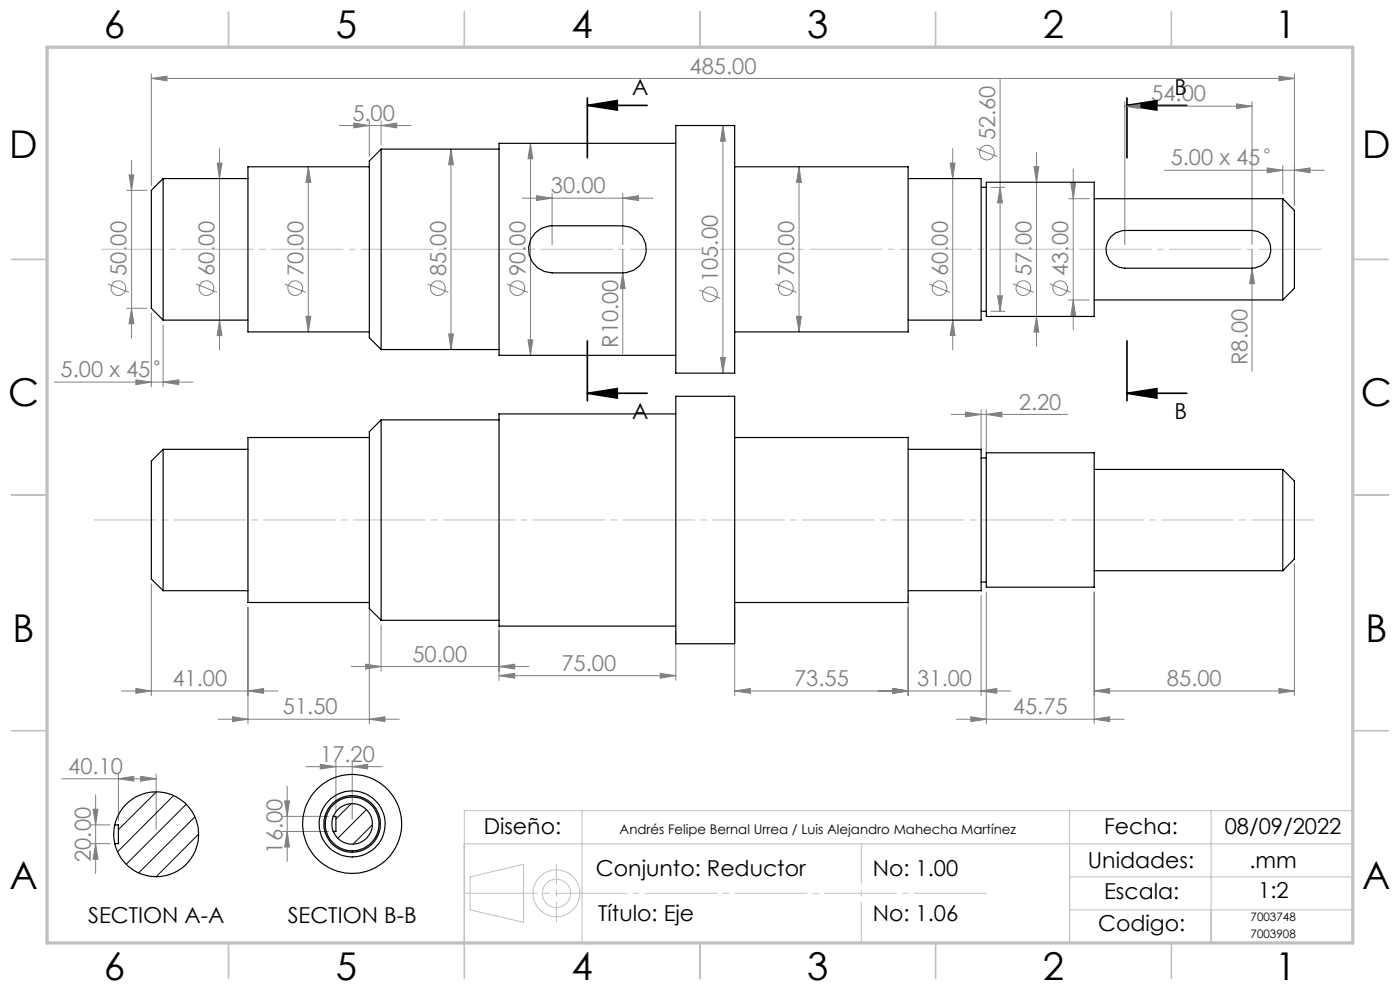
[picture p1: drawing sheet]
<svg xmlns="http://www.w3.org/2000/svg" width="297mm" height="210mm" viewBox="0 0 297 210" stroke-linecap="round" stroke-linejoin="round" font-family="sans-serif">
<g fill="none" stroke="#808080" stroke-width=".21">
<path d="M32.1 16.6l3.3-.5v1zM32.1 15.7v23.7M32.1 16.6h242.5M212.2 16.9v49.1M271.3 16.1l3.3 .5-3.3 .5zM274.6 15.7v27.9M27.4 37.1h1l-.5 3.3zM27.9 34v37.7M46.1 34.6h1l-.5 3.3zM46.6 31.5v42.8M65.4 35.4l.5 3.3h-1zM65.4 35.4v35"/>
<path d="M72 26.6h15.2M75.1 26.1l3.3 .5-3.3 .5zM78.4 25.6v7.6M80.9 26.6l3.3-.5v1zM80.9 25.6v5M95.7 31.6v42.5M95.7 31.6l.5 3.4h-1zM112.5 30.4l.5 3.3h-1zM112.5 30.4v45M153.4 26.6l.5 3.3h-1zM153.4 26.6v52.6M169.5 35.4l.5 3.3h-1z"/>
<path d="M169.5 35.4v35M201.6 34.6h1l-.5 3.3zM202.1 31.5v42.8M207.2 31.5l4.4 1.8M210.3 39.7h2.8M212.2 39.7l.5 3.3h-1.1zM219.4 35.3h1l-.5 3.4zM219.9 32.3v41.2M227.2 38.8h1l-.5 3.3zM227.7 35.8v34.2M238.6 22.5l3.3-.5v1zM238.6 21.5v30.4"/>
<path d="M238.6 22.5h27M247.1 36.1h33.9M262.3 22l3.3 .5-3.3 .5zM265.6 21.5v30.4M268.8 35.6l3.3 .5-3.3 .5zM272.1 35.1v6M274.6 36.1l3.3-.5v1zM26.9 40.4h4.2M110.8 42h27.7M113.8 41.5l3.3 .5-3.3 .5zM117.1 41v10.9M132.1 42l3.3-.5v1z"/>
<path d="M132.1 41v10.9M132.1 57.9l.5 3.3h-1zM132.1 52.9v22.1M226.7 42.1h4.4M265.6 56.9l.5 3.3h-1zM265.6 52.9v25.8M22.9 60.2l4.4 1.8M26.9 65.4h4.2M27.9 65.4l.5 3.3h-1zM32.1 66.4v15.7M34.6 68.9v13.2M41.6 60.2l4.4 1.8"/>
<path d="M46.6 67.9l.5 3.3h-1zM60.4 60.2l4.4 1.8M64.9 67.1h1l-.5 3.3zM90.7 60.2l4.4 1.8M95.2 70.8h1l-.5 3.3zM107.5 60.2l4.5 1.8M112 72.1h1l-.5 3.3zM148.4 61.5l4.4 1.8M152.9 75.8h1l-.5 3.4zM164.5 60.2l4.4 1.8M169 67.1h1l-.5 3.3zM197.1 60.2l4.4 1.8"/>
<path d="M202.1 67.9l.5 3.3h-1zM210.3 66h2.8M211.6 62.8h1.1l-.5 3.2zM214.9 60.2l4.4 1.8M219.9 67.1l.5 3.3h-1zM222.7 60.2l4.4 1.8M226.7 63.6h4.4M227.7 63.6l.5 3.3h-1zM11.5 81.1h29.5M28.8 80.6l3.3 .5-3.3 .5zM34.6 81.1l3.3-.5v1zM201.8 87.9h24.7"/>
<path d="M204.8 87.4l3.3 .5-3.3 .5zM208.1 86.9v9.3M209.2 87.9l3.3-.5v1zM209.2 86.9v9.3M274.6 119.5v28.1M32.1 123.8v23.8M52.6 128.8v24.8M78.4 128.8v24.8M80.9 132.6v9.8M105.9 132.6v11.7M143.4 133.8v10.5M155.9 128.8v18.8"/>
<path d="M192.7 126.3v21.3M208.1 126.3v21.3M209.2 125.6v28M232.1 125.6v28M25.8 146.6h33.1M28.8 146l3.3 .6-3.3 .5zM46.2 152.6h38.5M49.3 152l3.3 .6-3.3 .5zM52.6 146.6l3.3-.6v1.1zM74.5 141.4h37.7M77.6 140.9l3.3 .5-3.3 .5zM78.4 152.6l3.3-.6v1.1z"/>
<path d="M105.9 141.4l3.3-.5v1zM105.9 143.3l3.3-.5v1.1zM105.9 143.3h37.5M140.1 142.8l3.3 .5-3.3 .6zM155.9 146.6l3.3-.6v1.1zM155.9 146.6h58.6M189.3 146l3.4 .6-3.4 .5zM202.9 152.6h35.6M206 152l3.2 .6-3.2 .5zM208.1 146.6l3.4-.6v1.1zM232.1 146.6l3.3-.6v1.1zM232.1 152.6l3.3-.6v1.1z"/>
<path d="M232.1 146.6h42.5M271.3 146l3.3 .6-3.3 .5zM13.2 165.2h19.9M19.3 179h4.1M19.3 175h4.1M19.8 171.7h1l-.5 3.3zM20.3 179l.5 3.3h-1zM20.3 168.6v16.7M25.1 165.2l3.3-.5v1zM25.1 164.2v9.8M29.8 164.7l3.3 .5-3.3 .5zM33.1 164.2v11.8"/>
<path d="M59.9 176.4h9.8M59.9 173.2h9.8M60.4 169.9h1l-.5 3.3zM60.9 176.4l.5 3.3h-1zM60.9 166.8v15.9M64.9 162.6h16.2M67.9 162.1l3.4 .5-3.4 .5zM71.3 161.6v10.6M74.7 162.6l3.3-.5v1zM74.7 161.6v12.2"/>
<circle cx="209.4" cy="32.4" r="1.55"/>
<circle cx="268.8" cy="32" r=".44"/>
<circle cx="25.1" cy="61.1" r="1.55"/>
<circle cx="33.3" cy="77" r=".45"/>
<circle cx="43.8" cy="61.1" r="1.55"/>
<circle cx="62.6" cy="61.1" r="1.56"/>
<circle cx="92.9" cy="61.1" r="1.56"/>
<circle cx="109.7" cy="61.1" r="1.55"/>
<circle cx="150.6" cy="62.4" r="1.55"/>
<circle cx="166.7" cy="61.1" r="1.55"/>
<circle cx="199.3" cy="61.1" r="1.55"/>
<circle cx="217.1" cy="61.1" r="1.55"/>
<circle cx="224.9" cy="61.1" r="1.56"/>
</g>
<path d="M124.6 22.4h12.7M124.6 20.8v12.7M124.6 22.4l6.4-1.1v2zM239.1 22.4l6.3-1.1v2zM239.1 22.4h12.7M239.1 20.8v12.7M124.6 72.3v12.7M239.1 72.3v12.7M124.6 83.4h12.7M124.6 83.4l6.4-1v2zM239.1 83.4l6.3-1v2zM239.1 83.4h12.7" fill="none" stroke="#000" stroke-width=".35"/>
<g fill="none" stroke="#c0c0c0" stroke-width=".21">
<path d="M98.5 179h188.5M123.5 172v28M226.9 172v28M256.9 172v28M287 172h-188.5v28h50M99.7 186l11.4-2.7v12.3l-11.4-2.6zM226.9 186h60.1M226.9 193h60.1"/>
<circle cx="118" cy="189.5" r="3"/>
<circle cx="118" cy="189.5" r="5"/>
</g>
<path d="M98.5 179v21M182.7 200v-21" fill="none" stroke="#c0c0c0" stroke-width=".21" stroke-dasharray="15.2 1.3 1.3 1.3" stroke-dashoffset="6.6"/>
<path d="M98.5 189.5h111" fill="none" stroke="#c0c0c0" stroke-width=".21" stroke-dasharray="15.2 1.3 1.3 1.3" stroke-dashoffset="-.3"/>
<path d="M118.1 195.6v-12.3" fill="none" stroke="#c0c0c0" stroke-width=".21" stroke-dasharray="15.2 1.3 1.3 1.3" stroke-dashoffset="11"/>
<path d="M21.5 52.9h258.8M19.9 110.3h258.7" fill="none" stroke="#c0c0c0" stroke-width=".21" stroke-dasharray="15.2 1.3 1.3 1.3" stroke-dashoffset="2.1"/>
<g fill="none" stroke="#c0c0c0" stroke-width=".35">
<path d="M48.5 2.5v7.5M98.5 2.5v7.5M148.5 2.5v7.5M198.5 2.5v7.5M248.5 2.5v7.5M2.5 55h7.5M287 55h7.5M2.5 105h7.5M287 105h7.5M2.5 155h7.5M287 155h7.5M48.5 200v7.5"/>
<path d="M98.5 200v7.5M148.5 200v7.5M198.5 200v7.5M248.5 200v7.5"/>
</g>
<path d="M10 10h277v190h-277z" fill="none" stroke="#c0c0c0" stroke-width=".7"/>
<g fill="#000">
<path d="M124.6 22.4l6.4-1.1v2zM124.6 83.4l6.4-1v2z"/>
<path d="M239.1 22.4l6.3-1.1v2zM239.1 83.4l6.3-1v2z"/>
</g>
<g fill="#808080">
<path d="M132.1 57.9l.5 3.3h-1z"/>
<path d="M274.6 36.1l3.3-.5v1zM268.8 35.6l3.3 .5-3.3 .5zM80.9 26.6l3.3-.5v1zM75.1 26.1l3.3 .5-3.3 .5zM209.2 87.9l3.3-.5v1zM204.8 87.4l3.3 .5-3.3 .5zM74.7 162.6l3.3-.5v1zM67.9 162.1l3.4 .5-3.4 .5z"/>
<path d="M32.1 16.6l3.3-.5v1zM271.3 16.1l3.3 .5-3.3 .5zM28.8 80.6l3.3 .5-3.3 .5zM34.6 81.1l3.3-.5v1zM238.6 22.5l3.3-.5v1zM262.3 22l3.3 .5-3.3 .5zM28.8 146l3.3 .6-3.3 .5zM52.6 146.6l3.3-.6v1.1zM49.3 152l3.3 .6-3.3 .5zM78.4 152.6l3.3-.6v1.1zM77.6 140.9l3.3 .5-3.3 .5zM105.9 141.4l3.3-.5v1zM105.9 143.3l3.3-.5v1.1zM140.1 142.8l3.3 .5-3.3 .6zM232.1 146.6l3.3-.6v1.1zM271.3 146l3.3 .6-3.3 .5zM206 152l3.2 .6-3.2 .5zM232.1 152.6l3.3-.6v1.1zM189.3 146l3.4 .6-3.4 .5zM208.1 146.6l3.4-.6v1.1zM155.9 146.6l3.3-.6v1.1zM189.3 146l3.4 .6-3.4 .5zM25.1 165.2l3.3-.5v1zM29.8 164.7l3.3 .5-3.3 .5z"/>
<path d="M113.8 41.5l3.3 .5-3.3 .5zM132.1 42l3.3-.5v1z"/>
<path d="M64.9 67.1h1l-.5 3.3zM65.4 35.4l.5 3.3h-1zM112 72.1h1l-.5 3.3zM112.5 30.4l.5 3.3h-1zM152.9 75.8h1l-.5 3.4zM153.4 26.6l.5 3.3h-1zM169 67.1h1l-.5 3.3zM169.5 35.4l.5 3.3h-1zM202.1 67.9l.5 3.3h-1zM201.6 34.6h1l-.5 3.3zM219.9 67.1l.5 3.3h-1zM219.4 35.3h1l-.5 3.4zM20.3 179l.5 3.3h-1zM19.8 171.7h1l-.5 3.3zM60.9 176.4l.5 3.3h-1zM60.4 169.9h1l-.5 3.3z"/>
<path d="M27.4 37.1h1l-.5 3.3zM27.9 65.4l.5 3.3h-1zM46.1 34.6h1l-.5 3.3zM46.6 67.9l.5 3.3h-1zM95.7 31.6l.5 3.4h-1zM95.2 70.8h1l-.5 3.3zM212.2 39.7l.5 3.3h-1.1zM211.6 62.8h1.1l-.5 3.2zM227.2 38.8h1l-.5 3.3zM227.7 63.6l.5 3.3h-1zM265.6 56.9l-.5 3.3h1z"/>
</g>
<g fill="none" stroke="#000" stroke-width=".25">
<path d="M34.6 37.9l-2.5 2.5v25l2.5 2.5M34.6 37.9v30M34.6 37.9h18M78.4 35.4h-25.8v35h25.8M80.9 31.6v42.5M80.9 31.6l-2.5 2.5v37.5l2.5 2.5M80.9 31.6h25M143.4 26.6h12.5v52.6h-12.5zM143.4 30.4h-37.5v45h37.5M155.9 35.4h36.8v35h-36.8M192.7 37.9h15.4v30h-15.4M208.1 39.7h1.1"/>
<path d="M209.2 38.7h22.9v28.4h-22.9zM113.5 49.4l1.4-1 1.6-.5h15.6a5 5 0 0 1 5 5 5 5 0 0 1-5 5h-15a5 5 0 0 1-4.6-3.1 5 5 0 0 1 1-5.4zM232.1 42.1h40M235.6 50.3l1-.9 2-.5h27a4 4 0 0 1 4 4 4 4 0 0 1-4 4h-27a4 4 0 0 1-3.6-2.4 4 4 0 0 1 .6-4.2zM272.1 42.1v21.5M272.1 42.1l2.5 2.6v16.4l-2.5 2.5M34.6 67.9h18M80.9 74.1h25M208.1 66h1.1M232.1 63.6h40M34.6 95.3l-2.5 2.5v25l2.5 2.5M34.6 95.3v30"/>
<path d="M34.6 95.3h18M78.4 92.8h-25.8v35h25.8M80.9 89.1v42.5M80.9 89.1l-2.5 2.5v37.5l2.5 2.5M80.9 89.1h25M143.4 84.1h12.5v52.5h-12.5zM143.4 87.8h-37.5v45h37.5M155.9 92.8h36.8v35h-36.8M192.7 95.3h15.4v30h-15.4M208.1 97.1h1.1M209.2 96.1h22.9v28.5h-22.9zM232.1 99.6h40"/>
<path d="M272.1 99.6v21.5M272.1 99.6l2.5 2.5v16.5l-2.5 2.5M34.6 125.3h18M80.9 131.6h25M208.1 123.5h1.1M232.1 121.1h40M24.3 175a9 9 0 0 1 13.9-5.5 9 9 0 0 1 0 14.9 9 9 0 0 1-13.9-5.4M24.3 175l-.2 1.8 .2 2.2M24.3 175h.8v4h-.8M70.7 173.2a4.3 4.3 0 0 1 6.6-1.8 4.3 4.3 0 0 1 0 6.8 4.3 4.3 0 0 1-6.6-1.8M70.7 173.2a4.7 4.7 0 0 0 0 3.2M70.7 173.2h.6v3.2h-.6"/>
<circle cx="74.7" cy="174.8" r="10.5"/>
<circle cx="74.7" cy="174.8" r="7"/>
<circle cx="74.7" cy="174.8" r="6"/>
<circle cx="74.7" cy="174.8" r="5.7"/>
</g>
<path d="M33.2 168l-8.1 8M36.8 168.8l-11.9 11.9M39.5 170.6l-12.7 12.7M41.3 173.3l-11.9 11.9M42.1 176.9l-9 9.1M74.5 170.5l-3.2 3.2M77.8 171.7l-6.2 6.1M79 175l-4.1 4.1" fill="none" stroke="#000" stroke-width=".21"/>
<g font-size="8.1">
<text x="22" y="8">6</text>
<text x="71.2" y="8">5</text>
<text x="121.2" y="8">4</text>
<text x="171.3" y="8">3</text>
<text x="221.3" y="8">2</text>
<text x="270.5" y="8">1</text>
<text x="2" y="33.6">D</text>
<text x="289" y="33.6">D</text>
<text x="1.7" y="86.1">C</text>
<text x="288.7" y="86.1">C</text>
<text x="2.7" y="136.1">B</text>
<text x="289.7" y="136.1">B</text>
<text x="2" y="188.6">A</text>
<text x="289" y="188.6">A</text>
<text x="22" y="208">6</text>
<text x="71.2" y="208">5</text>
<text x="121.2" y="208">4</text>
<text x="171.3" y="208">3</text>
<text x="221.3" y="208">2</text>
<text x="270.5" y="208">1</text>
</g>
<g font-size="4.7" fill="#808080">
<text x="146.3" y="15.6">485.00</text>
<text x="244.2" y="21.5">54.00</text>
<text x="74.8" y="25.6">5.00</text>
<text x="211.1" y="29.8" transform="rotate(-90 211.1 29.8)">52.60</text>
<text x="248.4" y="35">5.00 x 45</text>
<text x="116.9" y="41">30.00</text>
<text x="26.8" y="58.5" transform="rotate(-90 26.8 58.5)">50.00</text>
<text x="45.5" y="58.5" transform="rotate(-90 45.5 58.5)">60.00</text>
<text x="64.4" y="58.5" transform="rotate(-90 64.4 58.5)">70.00</text>
<text x="94.6" y="58.5" transform="rotate(-90 94.6 58.5)">85.00</text>
<text x="111.5" y="58.5" transform="rotate(-90 111.5 58.5)">90.00</text>
<text x="152.3" y="59.8" transform="rotate(-90 152.3 59.8)">105.00</text>
<text x="168.4" y="58.5" transform="rotate(-90 168.4 58.5)">70.00</text>
<text x="201" y="58.5" transform="rotate(-90 201 58.5)">60.00</text>
<text x="218.8" y="58.5" transform="rotate(-90 218.8 58.5)">57.00</text>
<text x="226.6" y="58.5" transform="rotate(-90 226.6 58.5)">43.00</text>
<text x="131.2" y="73.7" transform="rotate(-90 131.2 73.7)">R10.00</text>
<text x="264.7" y="77.4" transform="rotate(-90 264.7 77.4)">R8.00</text>
<text x="12.9" y="80">5.00 x 45</text>
<text x="216.1" y="86.9">2.20</text>
<text x="87.5" y="140.4">50.00</text>
<text x="119.1" y="142.3">75.00</text>
<text x="36.6" y="145.5">41.00</text>
<text x="168.5" y="145.5">73.55</text>
<text x="194.6" y="145.5">31.00</text>
<text x="247.6" y="145.5">85.00</text>
<text x="60" y="151.5">51.50</text>
<text x="214.9" y="151.5">45.75</text>
<text x="67.9" y="161.6">17.20</text>
<text x="14.5" y="164.2">40.10</text>
<text x="19.3" y="182.8" transform="rotate(-90 19.3 182.8)">20.00</text>
<text x="59.9" y="181.1" transform="rotate(-90 59.9 181.1)">16.00</text>
</g>
<g font-size="4.7">
<text x="134.1" y="20.2">A</text>
<text x="249.1" y="20.2">B</text>
<text x="134.1" y="88.8">A</text>
<text x="249.1" y="88.8">B</text>
<text x="102.6" y="176.9">Diseño:</text>
<text x="234.2" y="176.9">Fecha:</text>
<text x="259.8" y="176.9">08/09/2022</text>
<text x="126.4" y="185.8">Conjunto: Reductor</text>
<text x="185.1" y="185.8">No: 1.00</text>
<text x="230.8" y="184.2">Unidades:</text>
<text x="265.1" y="184.2">.mm</text>
<text x="234.2" y="190.7">Escala:</text>
<text x="266.9" y="190.5">1:2</text>
<text x="18.7" y="195.7">SECTION A-A</text>
<text x="61" y="195.8">SECTION B-B</text>
<text x="126.9" y="195.5">Título: Eje</text>
<text x="185.1" y="195.5">No: 1.06</text>
<text x="233" y="197.5">Codigo:</text>
</g>
<text font-size="2.8" x="131.4" y="176.9">Andrés Felipe Bernal Urrea / Luis Alejandro Mahecha Martínez</text>
<g font-size="2.5">
<text x="265.3" y="195.4">7003748</text>
<text x="265.3" y="198.9">7003908</text>
</g>
</svg>
